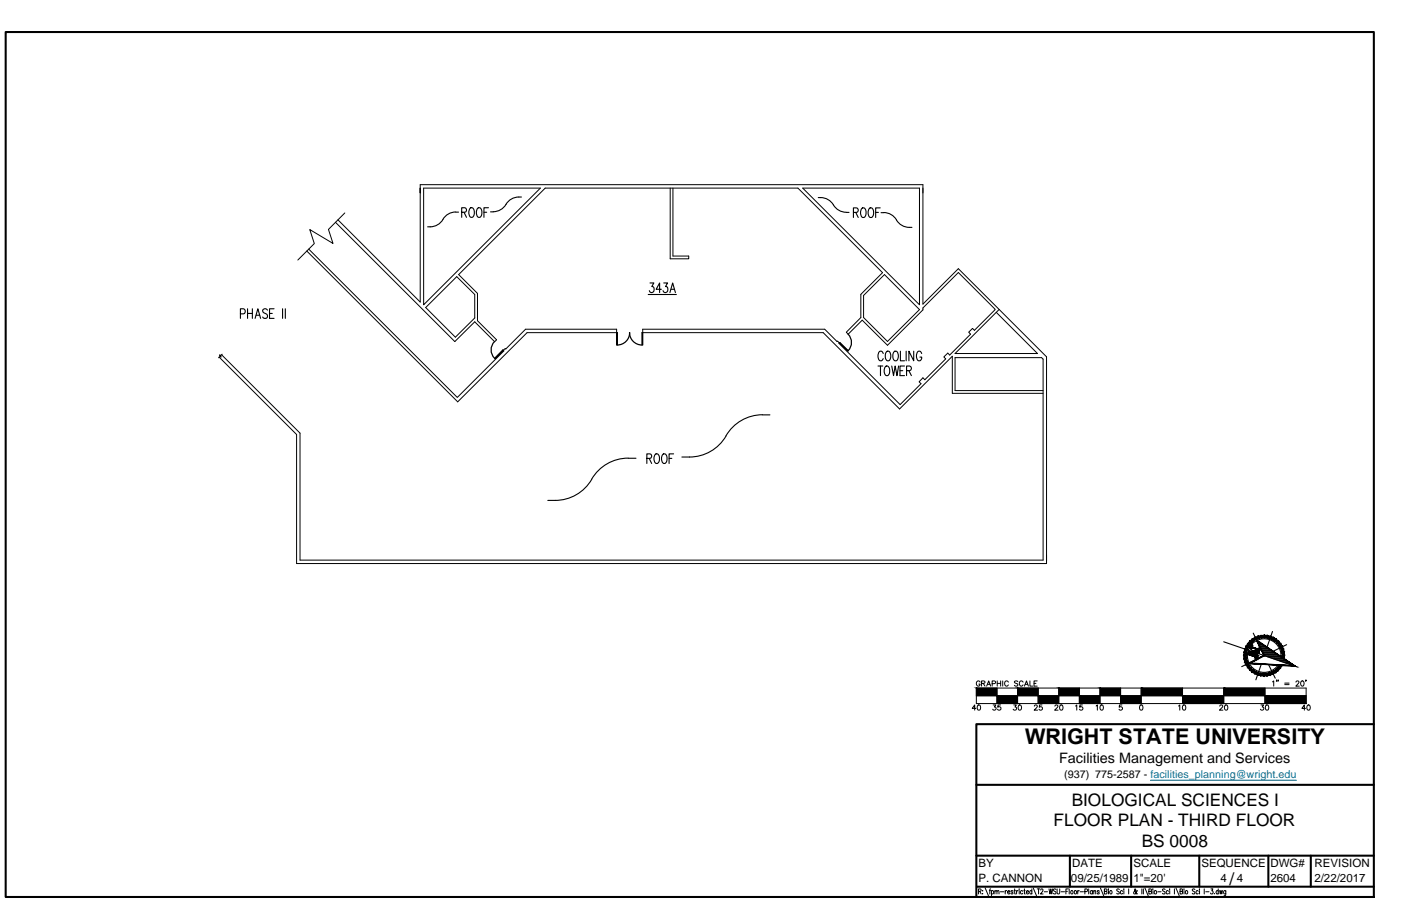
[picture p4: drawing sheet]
<svg xmlns="http://www.w3.org/2000/svg" width="432mm" height="279mm" viewBox="0 0 432 279" stroke-linecap="round" stroke-linejoin="round" font-family="sans-serif">
<!-- layer: A-NOTE -->
<g fill="none" stroke="#000" stroke-width=".34">
<path d="M140.5 65.4a4.8 4.8 0 0 0-4.4 2.8l-1 1-1.2 .5-2.1 .2M140.5 65.4h.8M142.3 65.5l1.3-.2 .2-.4-.2-.7-1.3-.1v2.9M143 65.5l.8 1.5M144.9 64.2l.2-.1a1.29 1.29 0 0 1 1.1 1.8l-.1 .4a.74 .74 0 0 1-.7 .8 .74 .74 0 0 1-.8-.8l-.1-1.1zM147.2 64.2l.3-.1a1.29 1.29 0 0 1 1 1.8l-.1 .4a.74 .74 0 0 1-.7 .8 .74 .74 0 0 1-.7-.8l-.2-1.1zM149.2 65.5h.8M150.6 64.1h-1.4v2.9M151.2 65.3h.8M160.7 60.8a5 5 0 0 0-5.1 2.8l-1.6 1.2-2 .5M252.2 60.9a4.9 4.9 0 0 1 5.1 2.9l1.5 1.2 1.3 .4 1.6 .1M263 65.5l1.3-.1 .2-.4-.2-.8-1.3-.1v3"/>
<path d="M263.8 65.5l.7 1.6M265.7 64.2l.2-.1a1.29 1.29 0 0 1 1 1.8l-.1 .5a.74 .74 0 0 1-.7 .7 .74 .74 0 0 1-.7-.7l-.2-1.2zM268 64.2l.2-.1a1.29 1.29 0 0 1 1.1 1.8l-.1 .5a.74 .74 0 0 1-.8 .7 .74 .74 0 0 1-.7-.7l-.1-1.2zM269.9 65.5h.8M271.3 64.1h-1.4v3M271.5 65.6a4.8 4.8 0 0 1 5.2 2.8l1 .9 1.2 .6 2.2 .2M74.1 96.8h.9l.6-.6a.82 .82 0 0 0-.6-1h-.9v3M76.3 95.2v3M76.3 96.7h1.5M77.8 95.2v3M78.6 98.2l.9-3 .8 3M79 97.2h1"/>
<path d="M82.4 95.6a.74 .74 0 0 0-.9-.4 .74 .74 0 0 0-.4 1l.9 .6a.78 .78 0 0 1 .4 1.1 .78 .78 0 0 1-1.2 .2l-.2-.3M83.1 96.7h.8M84.5 95.2h-1.4v3h1.4M87.1 95.2v3M87.9 95.2v3M270.6 112.9h1.5M271.4 112.9v2.9M272.2 109a.74 .74 0 0 0-.7-.7 .74 .74 0 0 0-.8 .7v1.6a.72 .72 0 0 0 1.2 .5l.3-.5M272.9 113l.2-.1a1.59 1.59 0 0 1 .9 2.5l-.4 .4a1.39 1.39 0 0 1-1-2.2zM273.3 108.4l.2-.1a1.29 1.29 0 0 1 1 1.8l-.1 .5a.72 .72 0 0 1-1.1 .5l-.4-1v-1.1zM274.8 112.9l.6 2.9 .5-2.9 .6 2.9 .5-2.9M275.6 108.4l.2-.1a1.29 1.29 0 0 1 1.1 1.8l-.2 .5a.72 .72 0 0 1-1.1 .5l-.4-1 .1-1.1z"/>
<path d="M277.4 114.3h.8M277.5 108.3v3h1.3M278.8 112.9h-1.4v2.9h1.4M279.3 108.3v3M279.4 114.3l1.3-.2 .2-.4-.2-.7-1.3-.1v2.9M280.1 114.3l.8 1.5M281.6 108.3v3l-1.5-3v3M284.1 109a.74 .74 0 0 0-.8-.7 .74 .74 0 0 0-.7 .7v1.6a.72 .72 0 0 0 1.1 .5l.4-1h-.6M207.6 140h-1.4v2.9M223.8 134.4a13.5 13.5 0 0 1-13.6 6.5M235 127.9a13 13 0 0 0-11.2 6.5M235 127.9h2.3"/>
<path d="M196 141.3a13.6 13.6 0 0 0-14.2 7.5 13.6 13.6 0 0 1-13 5.5M199.4 141.4l1.2-.2 .2-.4-.2-.7-1.2-.1v2.9M200.1 141.4l.7 1.5M202 140.1l.2-.1a1.59 1.59 0 0 1 1.2 1.2 1.59 1.59 0 0 1-.6 1.6l-.2 .1a1.31 1.31 0 0 1-1-1.8zM204.3 140.1l.2-.1a1.59 1.59 0 0 1 1.2 1.2 1.59 1.59 0 0 1-.5 1.6l-.3 .1a1.31 1.31 0 0 1-1-1.8zM206.2 141.4h.9"/>
</g>
<!-- layer: ROOM-NUMBER -->
<path d="M199.8 90.8h8.7M200.3 87.3h1.2l-.6 1.1a.9 .9 0 0 1 .7 1.1 .9 .9 0 0 1-1.3 .6l-.2-.5M203.8 89.2h-1.6l1.1-1.9v2.9M204.6 87.3h1.2l-.7 1.1a.9 .9 0 0 1 .7 1.1 .9 .9 0 0 1-1.2 .6l-.2-.5M206.5 90.2l.8-2.9 .9 2.9M206.8 89.2h1.1" fill="none" stroke="#000" stroke-width=".34"/>
<!-- layer: A-EXISTING -->
<g fill="none" stroke="#000" stroke-width=".31">
<path d="M129.5 59.5v-1.5v1.5M130.6 58h36l-36 36zM206.6 58v21.8h5.7v-.8h-4.9v-21M247.4 58h36v36zM283.4 59.5v27.1M95.1 76.8l45.8 45.8 14.4-14.4-.2-.2 .6-.5 .2 .1 6.1-6.1h28v1.1h-27.6l-21.3 21.3-46.6-46.5M103.4 68.6l36.8 36.7 6.1-6.1 6.2 6.2 .5-.6-5.8-5.9v-8.4l-5.8-5.8 26.6-26.7h77.9l26.1 26.1-6.7 6.7v7.1l-4.5 4.6 .6 .6 4.3-4.4 7.8 7.8 11-10.9v-.6l10.9-11 11.4 11.4-6.5 6.5-.6-.6-1.2 1.2 .6 .6-6.4 6.4-.6-.6-1.2 1.2 .6 .6-6.5 6.4-.5-.6-1.2 1.2 .6 .6-6.5 6.5-18.8-18.9 .1-.1-.6-.6-.1 .1-3.8-3.8h-56.1v1.1h55.6l23.6 23.5 16.2-16.2v11.4h28M104.2 67.8l25.3 25.3v-36.1h155v36.8l10.9-10.9 27.2 27.1v63.8h-231.2v-39.8l-23.9-23.9M106.3 65.7l-5.1 5.1 1.4 4.3-7.1-4.3 1.4 4.3-5.1 5.1M131.2 94.8l9.6-9.5 5.5 5.5v7.3l-6 5.9zM272.6 84.7l10.8 10.8-9.9 9.8-7.3-7.4v-6.8zM283.4 87.4v6.4"/>
<path d="M307.9 95.4l-13.5 13.6h25.4l-12.7-12.7M68.3 109.4l24.2 24.2v39.1h229v-61.9l-.5-.5h-26.6v10.2h27.1M68.5 109.2l-.4 .4-.4-.2 .5 .7-.5-.1-.3 .3"/>
</g>
<!-- layer: A-DOOR -->
<path d="M152.4 105.3a3.6 3.6 0 0 0 0 5.2M155 107.9l.1 .1-2.5 2.6-.1-.1zM190 102.6h.3v3.8h-.3zM194 102.6a3.8 3.8 0 0 0 3.9 3.8M194.1 102.6a3.8 3.8 0 0 1-3.9 3.8M197.9 102.6h.2v3.8h-.2zM258.8 105.6l2.6 2.6-.1 .1-2.6-2.5zM261.4 103.1a3.6 3.6 0 0 1 0 5.1" fill="none" stroke="#000" stroke-width=".38"/>
<!-- layer: BORDER -->
<path d="M1.7 9.9h421.7v266.7h-421.7zM423.4 223.3h-122.5v53.3M300.9 242h122.5M300.9 263.9h122.5M301.1 273.4h122.3M329.7 263.9v9.5M348.6 263.9v9.5M369.6 263.9v9.5M390.9 263.9v9.5M404 263.9v9.5" fill="none" stroke="#000" stroke-width=".63"/>
<!-- layer: BORDER-NOTE -->
<path d="M354.6 240.6h45" fill="none" stroke="#007095" stroke-width=".34"/>
<g fill="none" stroke="#000" stroke-width=".31">
<path d="M301.6 274.9l.7-.1v-.6l-.7-.1v1.6M302 274.9l.4 .8M302.9 274.6h.1M302.9 275.6h.1M303.6 273.8l1 2.4M304.9 274.6h.4M305.3 274.1l-.2 .3v1.3M305.6 274.9l.1-.2a.44 .44 0 0 1 .6 .5 .44 .44 0 0 1-.7 .3M305.6 274.6v1.6M306.6 275l.3-.4 .3 .1 .1 1M306.6 274.6v1.1M307.3 275l.3-.4 .2 .1 .1 1"/>
<path d="M308.3 275h1.1M309.8 274.6v1.1M310.3 274.6l-.5 .5M310.6 275.1h.6l-.1-.4a.44 .44 0 0 0-.5 .5 .44 .44 0 0 0 .6 .3M312.2 274.9l-.2-.3-.4 .1v.3l.6 .5-.2 .2-.4-.2M312.6 274.6h.3M312.7 274.1v1.3l.3 .3M313.3 274.6v1.1M313.8 274.6l-.5 .5M314.1 274.2h.1M314.1 274.6v1.1M315.2 274.9l-.1-.2a.45 .45 0 0 0-.6 .5 .45 .45 0 0 0 .7 .3"/>
<path d="M315.6 274.6h.3M315.7 274.1v1.3l.3 .3M316.3 275.1h.7l-.1-.4a.44 .44 0 0 0-.6 .5 .44 .44 0 0 0 .7 .3M318 274.9l-.1-.2a.44 .44 0 0 0-.6 .5 .44 .44 0 0 0 .7 .3M318 274.1v1.6M318.4 273.8l1.1 2.4M319.7 274.1h.8M320.1 274.1v1.6M320.8 274.5v-.1a.36 .36 0 0 1 .5-.2 .36 .36 0 0 1 .1 .5l-.7 1h.8M321.8 275h1M323.3 274.1l.3 1.6 .3-1.6 .3 1.6 .3-1.6M325.5 274.3l-.3-.2-.5 .2 .1 .4 .5 .3a.42 .42 0 0 1 0 .7 .42 .42 0 0 1-.6-.2"/>
<path d="M325.8 274.1l.1 1.4 .3 .2 .2-.1 .2-.3v-1.2M327 275h1.1M328.5 274.9h.5M329.3 274.1h-.8v1.6M329.5 274.1v1.6M332.2 274.6v1.1M332.6 274.6l-.4 .5M332.9 275h1M334.4 275l.6-.1 .1-.7-.7-.1v1.6M335.5 274.1v1.6M336.7 274.9l-.1-.2a.44 .44 0 0 0-.6 .5 .44 .44 0 0 0 .7 .3M336.7 274.6v1.1"/>
<path d="M337.1 275l.3-.4 .3 .1v1M337.1 274.6v1.1M338.8 274.9l-.2-.3-.4 .1v.3l.6 .5-.2 .2-.4-.2M339.1 273.8l1.1 2.4M340.4 274.9l.7-.1v-.6l-.7-.1v1.6l.7-.1v-.6l-.2-.1M341.6 274.2h.1M341.6 274.6v1.1M345 274.3l-.3-.2-.5 .2 .2 .5 .5 .2a.42 .42 0 0 1-.1 .7 .42 .42 0 0 1-.6-.2M346 274.9l-.1-.2a.44 .44 0 0 0-.6 .5 .44 .44 0 0 0 .7 .3M346.3 274.2h.1M346.4 274.6v1.1M347.9 274.1v1.6"/>
<path d="M350.5 274.8l-.1-.2a.87 .87 0 0 1-.9 1l-.1-.5 .6-.6-.1-.4-.2 .6 .5 .9h.3M351.9 274.1v1.6M352.4 274.1v1.6M352.9 273.8l1 2.4M354.1 274.9l.7-.1 .1-.6-.8-.1v1.6l.8-.1v-.6l-.3-.1M355.3 274.2h.1M355.4 274.6v1.1M356.8 275h1.1M359.1 274.3l-.3-.2-.5 .2 .1 .4 .5 .3a.42 .42 0 0 1 .1 .7 .42 .42 0 0 1-.7-.2M360.1 274.9l-.1-.2a.44 .44 0 0 0-.6 .5 .44 .44 0 0 0 .7 .3M360.4 274.2h.1M360.5 274.6v1.1"/>
<path d="M362 274.1v1.6M362.4 273.8l1 2.4M363.7 274.9l.7-.1v-.6l-.7-.1v1.6l.7-.1 .1-.4-.3-.3M364.9 274.2h.1M364.9 274.6v1.1M368.3 274.3l-.3-.2-.5 .2 .1 .4 .5 .3a.42 .42 0 0 1 0 .7 .42 .42 0 0 1-.6-.2M369.3 274.9l-.1-.2a.44 .44 0 0 0-.6 .5 .44 .44 0 0 0 .7 .3M369.6 274.2h.1M369.7 274.6v1.1M371.2 274.1v1.6M371.6 275h1M373.2 274.1h.6l-.3 .6a.45 .45 0 0 1 .4 .7 .45 .45 0 0 1-.8 0"/>
<path d="M374.3 275.6h.1M375.5 274.9l-.1-.2a.44 .44 0 0 0-.6 .5 .44 .44 0 0 0 .7 .3M375.5 274.1v1.6M375.9 274.6l.2 1.1 .2-1.1 .3 1.1 .2-1.1M377.8 274.6v1.5l-.5 .1M377.8 274.9l-.1-.2a.44 .44 0 0 0-.6 .5 .44 .44 0 0 0 .7 .3"/>
<circle cx="330.4" cy="275.1" r=".48"/>
<circle cx="331.5" cy="275.1" r=".49"/>
<circle cx="342.4" cy="275.1" r=".48"/>
<circle cx="356.1" cy="275.1" r=".48"/>
<circle cx="365.7" cy="275.1" r=".49"/>
</g>
<!-- layer: NORTH -->
<g fill="#000" stroke="#000" stroke-width=".31">
<path d="M385.5 199.3l-.1 .7zM385.6 199l-.1 .7zM385.7 199.3l-.1 .4zM385.7 199.4v.3zM385.8 199.4l-.1 .3zM385.9 199.5l-.1 .2zM385.8 199.5v.2zM388.3 199.9v.6zM384.8 201.8l1.3-1-.1 1.4zM387.1 202.5v.1zM387.3 202.9l-.1 .2zM387.3 202.5l-.1 .2z"/>
<path d="M387.3 202.5v.2zM387.4 202.5l-.1 .6zM387.6 202.2l-.1 .5z"/>
<path d="M385.5 199.2v.6zM385.5 199.2v.6z"/>
<path d="M385.5 199.2l-.1 .7zM385.5 199.2l-.1 .7z"/>
<path d="M385.6 199l-.1 .7zM385.6 199l-.1 .7z"/>
<path d="M385.6 199l-.1 .7zM385.6 199l-.1 .7zM385.6 199l-.1 .7z"/>
<path d="M385.6 199.1l-.1 .7zM385.6 199.1l-.1 .7z"/>
<path d="M385.5 199.3l-.1 .7zM385.5 199.4l-.1 .6z"/>
<path d="M385.2 200h.2zM385.6 198.9l-.4 1.1zM385.6 198.9l-.3 1zM385.6 198.9l.2 .1z"/>
<path d="M385.6 199l-.1 .7zM385.6 199l-.1 .7z"/>
<path d="M385.7 199l-.2 .7zM385.6 199l-.1 .7zM385.6 199l-.1 .7zM385.6 199l-.1 .7z"/>
<path d="M385.7 199.4l-.1 .3zM385.7 199.3l-.1 .4zM385.7 199.3l-.1 .4zM385.7 199.3l-.1 .4z"/>
<path d="M385.7 199.3l-.1 .4zM385.7 199.3l-.1 .4zM385.7 199.2l-.1 .5z"/>
<path d="M385.7 199l-.1 .7zM385.7 199l-.1 .7zM385.7 199l-.1 .7zM385.7 199l-.1 .7z"/>
<path d="M385.7 199.4v.3zM385.7 199.4v.3z"/>
<path d="M385.7 199.4v.3zM385.7 199.4v.3zM385.7 199.4v.3z"/>
<path d="M385.7 199.4l-.1 .3zM385.7 199.4l-.1 .3z"/>
<path d="M385.7 199.4l-.1 .3zM385.7 199.4l-.1 .3z"/>
<path d="M385.7 199.4l-.1 .3zM385.7 199.4l-.1 .3z"/>
<path d="M385.7 199v.2zM385.7 199v.2z"/>
<path d="M385.7 199v.2zM385.7 199v.2z"/>
<path d="M385.8 199.5l-.1 .2zM385.8 199.4l-.1 .3zM385.7 199.4v.3z"/>
<path d="M385.9 199.5l2.3 .8zM385.9 199.6l2.3 .8zM388.3 199.9l-.1 .5zM388.3 199.9l-.1 .5zM388.3 199.9l.2 .1zM388.4 200l-.4 1.5zM388.4 200l-.4 1.5zM386.1 202.1l1.9-.6zM385.9 202.1l2-.7zM385.9 202.1l1.2 .3zM385.9 202.1l1.2 .3z"/>
<path d="M385.8 199.5v.2zM385.8 199.5v.2zM385.8 199.5v.2zM385.8 199.5v.2z"/>
<path d="M385.9 199.5l-.1 .2zM385.9 199.5l-.1 .2z"/>
<path d="M385.8 199.5v.2zM385.8 199.5v.2z"/>
<path d="M387.4 197.4l-.1 .2 12.1 7.9zM387.3 197.6l12.1 7.9-.8-.2zM384.6 204.6l14.8 .9-.8-.2zM384.6 204.6l.8-.2 13.2 .9zM384.6 204.6l.8-.2 4.1-2.2zM385.4 204.4l4.1-2.2h.3zM387.3 197.5l2.2 4.7h.3zM387.3 197.5h.1l2.4 4.7z"/>
<path d="M390.7 196l1 .2-.3 .7zM390.7 196l-.1 .7 .8 .2zM389.7 195.9l1 .1-.1 .7zM389.7 195.9v.8h.9zM388.8 196l.9-.1v.8zM388.8 196v.7h.9zM387.8 196.2l1-.2v.7zM387.8 196.2l.2 .7 .8-.2zM386.9 196.5l.9-.3 .2 .7zM386.9 196.5l.3 .7 .8-.3zM386 197l.9-.5 .3 .7zM386 197l.4 .6 .8-.4zM385.2 197.7l.8-.7 .4 .6zM385.2 197.7l.6 .5 .6-.6zM385.2 197.7l.6 .5-1.2 .2zM384.6 198.4l.6 .5 .6-.7zM384.6 198.4l.6 .5-1.1 .3zM384.1 199.2l.6 .4 .5-.7zM384.1 199.2l.6 .4-1 .6zM383.7 200.2l.7 .2 .3-.8zM383.7 200.2l.7 .2-1 .7zM383.4 201.1l.7 .1 .3-.8zM383.4 201.1l.7 .1-.8 .9zM384.1 201.2l-.8 .9h.8zM383.3 202.1h.8l-.7 1zM384.1 202.1l-.7 1 .7-.1zM383.4 203.1l.7-.1-.5 1.1zM384.1 203l-.5 1.1 .7-.3zM383.6 204.1l.7-.3-.3 1.1zM384.3 203.8l-.3 1.1 .7-.2zM384 204.9l.7-.2-.2 1.1zM384.7 204.7l-.2 1.1 .6-.4zM384.5 205.8l.6-.4v1.2zM385.1 205.4v1.2l.5-.5zM385.1 206.6l.5-.5 .2 1.1zM385.6 206.1l.2 1.1 .5-.6zM386.3 206.6l.4 1.1-.9-.5zM386.3 206.6l.4 1.1 .3-.6zM387 207.1l.6 1.1-.9-.5zM387 207.1l.6 1.1 .2-.8zM387.8 207.4l.7 1-.9-.2zM387.8 207.4l.7 1 .1-.7zM388.6 207.7l.9 .8-1-.1zM388.6 207.7l.9 .8v-.8zM389.5 207.7l1 .7-1 .1zM389.5 207.7l1 .7-.2-.7zM390.3 207.7l1.1 .6-.9 .1zM390.3 207.7l1.1 .6-.2-.8zM391.2 207.5l1.1 .4-.9 .4zM391.2 207.5l1.1 .4-.3-.7zM392 207.2l1.1 .2-.8 .5zM392 207.2l1.1 .2-.4-.6zM392.7 206.8l1.2 .1-.8 .5zM392.7 206.8l1.2 .1-.5-.6zM393.4 206.3l1.2-.2-.7 .8zM394 205.7l-.6 .6 1.2-.2zM394 205.7l1.1-.4-.5 .8zM394.4 204.9l-.4 .8 1.1-.4z"/>
<path d="M384.9 201.1l-.1 .7 1.3-1zM384.9 201.1l-.1 .7z"/>
<path d="M387.1 202.5l-.1 .1zM387.1 202.5l-.1 .1z"/>
<path d="M386 202.2l1 .4 .1-.1zM386 202.1l1.1 .4-1.1-.3z"/>
<path d="M387.2 202.5l-.1 .1zM387.1 202.5v.1zM387.1 202.5v.1z"/>
<path d="M387.2 202.5v.2zM387.2 202.5l-.1 .1zM387.2 202.5l-.1 .1zM387.2 202.5l-.1 .1z"/>
<path d="M387.3 200.4l-1.3 1.7 1.2-.4zM386.1 200.8l1.2-.4-1.3 1.7z"/>
<path d="M384.6 201.8l2.4 .8zM384.6 201.8l2.4 .8zM384.8 201.1l-.2 .7zM384.8 201.1l-.1 .7zM384.8 201.1l2.7-.8zM384.9 201.2l2.9-.9zM385.8 199.7l2 .6zM385.8 199.7l2 .6z"/>
<path d="M387.2 202.5v.2zM387.2 202.5v.2zM387.2 202.5v.2zM387.2 202.5v.2z"/>
<path d="M387.2 202.5v.2zM387.2 202.5v.2zM387.2 202.5v.2zM387.2 202.5v.2z"/>
<path d="M387.3 203l-.1 .1zM387.3 203l-.1 .1z"/>
<path d="M387.2 202.5v.2zM387.3 202.5l-.1 .2zM387.3 202.5l-.1 .2zM387.3 202.5l-.1 .2zM387.3 202.5v.2z"/>
<path d="M387.4 202.5l-.1 .6zM387.3 202.5v.6z"/>
<path d="M387.3 202.5v.3zM387.3 202.5v.4z"/>
<path d="M387.3 202.9l-.1 .2zM387.3 202.9l-.1 .2zM387.3 202.9l-.1 .2z"/>
<path d="M387.3 202.5v.3zM387.3 202.5v.3zM387.3 202.5v.3zM387.3 202.5v.3z"/>
<path d="M387.3 202.5v.2zM387.3 202.5v.2zM387.3 202.5v.2zM387.3 202.5v.2zM387.3 202.5v.3z"/>
<path d="M387.4 202.5l-.1 .6zM387.4 202.5l-.1 .6zM387.4 202.5l-.1 .6z"/>
<path d="M387.3 202.5v.3zM387.3 202.5v.3z"/>
<path d="M387.4 202.4v.7zM387.4 202.4v.7zM387.4 202.4v.7zM387.4 202.4v.7z"/>
<path d="M387.4 202.4l-.1 .7zM387.4 202.4l-.1 .7zM387.4 202.5l-.1 .6zM387.4 202.5l-.1 .6z"/>
<path d="M387.5 202.3l-.1 .7zM387.5 202.3l-.1 .7z"/>
<path d="M387.5 202.2l-.1 .7zM387.5 202.2l-.1 .7z"/>
<path d="M387.5 202.3l-.1 .7zM387.5 202.3l-.1 .7z"/>
<path d="M387.5 202.2l-.1 .6zM387.5 202.2l-.1 .6z"/>
<path d="M387.7 200.3l-.5 1.4 .3-.1zM387.3 200.4l.4-.1-.5 1.4z"/>
<path d="M387.5 202.1l.2 .1zM387.6 202.2l-.2 1zM387.6 202.2l-.2 1zM387.2 203.1l.2 .1z"/>
<path d="M387.6 202.2l-.1 .5zM387.6 202.2l-.1 .5z"/>
<path d="M385.9 199.7l1.8 .5zM385.9 199.5l1.8 .7-1.8-.5z"/>
<path d="M388.1 200.3l-.6 1.3 .4-.1zM387.7 200.2l.4 .1-.6 1.3z"/>
<path d="M388.2 200.3l-.3 1.2zM388.1 200.3l-.2 1.2z"/>
<path d="M388.3 199.9l-.2 1zM388.3 199.9l-.2 1z"/>
<path d="M395.9 202.1v1l-.7-.1zM395.2 202.1v.9l.7-.9zM395.8 201.1l.1 1h-.7zM395.1 201.3l.1 .8 .6-1zM395.6 200.2l.2 .9-.7 .2zM394.9 200.5l.2 .8 .5-1.1zM395.2 199.3l.4 .9-.7 .3zM394.6 199.7l.3 .8 .3-1.2zM394.7 198.5l.5 .8-.6 .4zM394.1 198.9l.5 .8 .1-1.2zM394.1 197.8l.6 .7-.6 .4zM394.1 197.8l-.5 .5 .5 .6zM393.4 197.1l.7 .7-.5 .5zM393.4 197.1l-.4 .6 .6 .6zM392.6 196.6l.8 .5-.4 .6zM392.6 196.6l-.4 .7 .8 .4zM391.7 196.2l.9 .4-.4 .7zM391.7 196.2l-.3 .7 .8 .4z"/>
</g>
<g fill="none" stroke="#000" stroke-width=".31">
<path d="M385.5 199.7h.1M385.5 199.6h.1M385.6 199.2v.1M385.6 199.3l.1 .2M385.7 199.6l-.1 .1M387.3 202.8h.1M387.2 202.7h.1M387.2 202.5h.1M387.2 202.9h.1M387.3 202.5h.1M387.4 202.5h.1M387.4 202.4h.1"/>
<path d="M387.5 202.2h.1"/>
</g>
<circle cx="385.8" cy="199.7" r=".17" fill="#000"/>
<g fill="none" stroke="#000" stroke-width=".34">
<path d="M377.2 197.9l8.6 3M386.3 195.3l2 4.2M387.7 197.8l2.2 4.5M388.2 198l2.1 4.5M388.6 198.3l2.1 4.3M389.1 198.7l2 4M389.6 199l1.8 3.8M390 199.3l1.8 3.7M391 200l1.6 3.2M392.2 194.7l-1.7 4.9 1.7 3.5M396.6 198.8l-4.3 2.1 1.4 2.7M386.9 203.5l-4.2 2.1"/>
<path d="M387.7 201.5l11.3 3.9M388.8 204.8l-1.7 4.8M391 204.9l2 4.2M391.4 200.3l1.6 3M391.9 200.6l1.4 2.9M392.8 201.2l1.3 2.5M393.3 201.5l1.1 2.3M393.8 201.8l1 2.2M394.2 202.2l1 1.9M394.7 202.5l.8 1.7M394.8 202.5a5.2 5.2 0 0 0-6.6-5.3 5.2 5.2 0 0 0-2.8 8 5.2 5.2 0 0 0 8.5-.1M395.2 202.8l.7 1.6"/>
<path d="M395.6 203.1l.7 1.4M396.1 203.4l.5 1.2M396.6 203.7l.4 1M397 204.1l.4 .8M397.4 204.4l.4 .6M397.9 204.7l.2 .4M398.4 205l.1 .2M398.8 205.3l.1 .1"/>
</g>
<!-- layer: Graphic Scale -->
<g fill="none" stroke="#000" stroke-width=".31">
<path d="M300.8 218.5h-1.2l.8-1.1v1.6M300.9 212.2h101.7v4.8h-101.7zM300.9 214.6h101.7M301.4 217.5a.79 .79 0 0 1 .9 .6 .79 .79 0 0 1-.5 .9l-.5-.3zM302.1 210.4a.59 .59 0 0 0-.7-.4 .59 .59 0 0 0-.5 .6v.4a.58 .58 0 0 0 .6 .6 .58 .58 0 0 0 .6-.6h-.4M302.5 210.7h.9l.2-.4-.4-.3h-.7v1.6M303 210.7l.6 .9M304.1 211.6l.6-1.6 .6 1.6M304.3 211h.8M305.8 210.8l.9-.1 .1-.4-.3-.3h-.7v1.6M306.1 217.4h.8l-.4 .6a.53 .53 0 0 1 .5 .5 .53 .53 0 0 1-.4 .6 .53 .53 0 0 1-.6-.4M307.3 212.2v4.8"/>
<path d="M307.4 210v1.6M307.4 210.7h1M308.4 217.4h-.8l-.1 .7a.56 .56 0 0 1 .9 0 .56 .56 0 0 1-.2 .8 .56 .56 0 0 1-.8-.2M308.4 210v1.6M309 210v1.6M310.8 210.4a.59 .59 0 0 0-.7-.4 .59 .59 0 0 0-.5 .6v.4a.59 .59 0 0 0 .5 .6 .59 .59 0 0 0 .7-.4M312.4 217.4h.8l-.4 .6a.53 .53 0 0 1 .4 .9 .53 .53 0 0 1-.9-.2M313.6 212.2v4.8M313.7 210.2l-.4-.2-.7 .2 .1 .3 .9 .4v.6l-.6 .1-.4-.3M314 217.5a.73 .73 0 0 1 .9 .7 .73 .73 0 0 1-.9 .7l-.2-.6zM315.3 210.4a.59 .59 0 0 0-.6-.4 .59 .59 0 0 0-.5 .6v.4a.59 .59 0 0 0 .4 .6 .59 .59 0 0 0 .7-.4M315.7 211.6l.7-1.6 .6 1.6"/>
<path d="M316 211h.8M317.4 210v1.6h.9M318.7 210.7h.6M318.8 217.8l.2-.3 .4-.1 .3 .5-1 1.1h1.1M319.7 210h-1v1.6h1M320 212.2v4.8M321.2 217.4h-.8l-.1 .7a.56 .56 0 0 1 .8 0 .56 .56 0 0 1-.1 .8 .56 .56 0 0 1-.8-.2M325.1 217.8l.3-.4h.3l.4 .5-1.1 1.1h1.1M326.3 212.2v4.8M326.8 217.5a.79 .79 0 0 1 .9 .6 .79 .79 0 0 1-.5 .9l-.5-.3zM331.5 217.7l.4-.3v1.6M332.7 212.2v4.8"/>
<path d="M333.6 217.4h-.8v.7a.56 .56 0 0 1 .8 0 .56 .56 0 0 1-.1 .8 .56 .56 0 0 1-.8-.2M337.8 217.7l.4-.3v1.6M339 212.2v4.8M339.3 217.5a.79 .79 0 0 1 .9 .6 .79 .79 0 0 1-.5 .9l-.6-.3-.1-.6zM345.4 212.2v4.8M345.8 217.4h-.8l-.1 .7a.57 .57 0 0 1 .9-.1 .57 .57 0 0 1-.1 .9 .57 .57 0 0 1-.8-.2M351.4 217.5a.79 .79 0 0 1 1 .6 .79 .79 0 0 1-.6 .9l-.5-.3zM351.7 212.2v4.8M363.2 217.7l.4-.3v1.6M364.5 212.2v4.8M364.7 217.5a.79 .79 0 0 1 .9 .6 .79 .79 0 0 1-.5 .9l-.6-.3-.1-.6zM375.9 217.8l.3-.4h.4l.3 .5-1.1 1.1h1.1"/>
<path d="M377.2 212.2v4.8M377.6 217.5a.78 .78 0 0 1 .9 .6 .78 .78 0 0 1-.5 .9l-.5-.3-.1-.6zM388.6 217.4h.8l-.4 .6a.53 .53 0 0 1 .4 .9 .53 .53 0 0 1-.9-.2M389.9 212.2v4.8M390.2 217.5a.79 .79 0 0 1 .9 .6 .79 .79 0 0 1-.5 .9l-.5-.3zM392.2 210.3l.4-.3v1.6M393.5 209.8h-.1h.1l-.1 .4M394 209.8h-.2h.2l-.2 .4M396 210.7h1.3M396 211.1h1.3M399.4 210.4l.3-.4 .7 .3-1 1.3h1M401.1 210.1a.79 .79 0 0 1 .9 .5 .79 .79 0 0 1-.5 1l-.5-.3-.1-.6z"/>
<path d="M402.4 218.5h-1.2l.8-1.1v1.6M402.6 209.8h-.2h.2l-.2 .4M403 217.5a.78 .78 0 0 1 .9 .6 .78 .78 0 0 1-.5 .9l-.5-.3-.1-.6z"/>
</g>
<g fill="#000" stroke="#000" stroke-width=".31">
<path d="M300.9 212.2l6.4 2.4v-2.4zM300.9 212.2l6.4 2.4h-6.4z"/>
<path d="M307.3 214.6l6.3 2.4v-2.4zM307.3 214.6l6.3 2.4h-6.3z"/>
<path d="M313.6 212.2l6.4 2.4v-2.4zM313.6 212.2l6.4 2.4h-6.4z"/>
<path d="M320 214.6l6.3 2.4v-2.4zM320 214.6l6.3 2.4h-6.3z"/>
<path d="M326.3 212.2l6.4 2.4v-2.4zM326.3 212.2l6.4 2.4h-6.4z"/>
<path d="M332.7 214.6l6.3 2.4v-2.4zM332.7 214.6l6.3 2.4h-6.3z"/>
<path d="M339 212.2l6.4 2.4v-2.4zM339 212.2l6.4 2.4h-6.4z"/>
<path d="M345.4 214.6l6.3 2.4v-2.4zM345.4 214.6l6.3 2.4h-6.3z"/>
<path d="M351.7 212.2l12.8 2.4v-2.4zM351.7 212.2l12.8 2.4h-12.8z"/>
<path d="M364.5 214.6l12.7 2.4v-2.4zM364.5 214.6l12.7 2.4h-12.7z"/>
<path d="M377.2 212.2l12.7 2.4v-2.4zM377.2 212.2l12.7 2.4h-12.7z"/>
<path d="M389.9 214.6l12.7 2.4v-2.4zM389.9 214.6l12.7 2.4h-12.7z"/>
</g>
<text font-size="6.7" x="315.9" y="229.5">WRIGHT STATE UNIVERSITY</text>
<g font-size="5.3">
<text x="330.3" y="248.5">BIOLOGICAL SCIENCES I</text>
<text x="324.7" y="254.9">FLOOR PLAN - THIRD FLOOR</text>
<text x="351.9" y="261.3">BS 0008</text>
<text x="378.9" y="272.8">/</text>
</g>
<text font-size="4.4" x="326.4" y="235.4">Facilities Management and Services</text>
<g font-size="3.5">
<text x="301.6" y="267.4">BY</text>
<text x="330.4" y="267.4">DATE</text>
<text x="349.3" y="267.4">SCALE</text>
<text x="370.3" y="267.4">SEQUENCE</text>
<text x="391.6" y="267.4">DWG#</text>
<text x="405.2" y="267.4">REVISION</text>
<text x="301.6" y="272.1">P. CANNON</text>
<text x="330.1" y="272.1">09/25/1989</text>
<text x="349.3" y="272.1">1&quot;=20'</text>
<text x="376.2" y="272.1">4</text>
<text x="381.2" y="272.1">4</text>
<text x="391.6" y="272.1">2604</text>
<text x="405.1" y="272.1">2/22/2017</text>
</g>
<text font-size="3.3" x="328" y="240">(937) 775-2587 - facilities_planning@wright.edu</text>
</svg>
